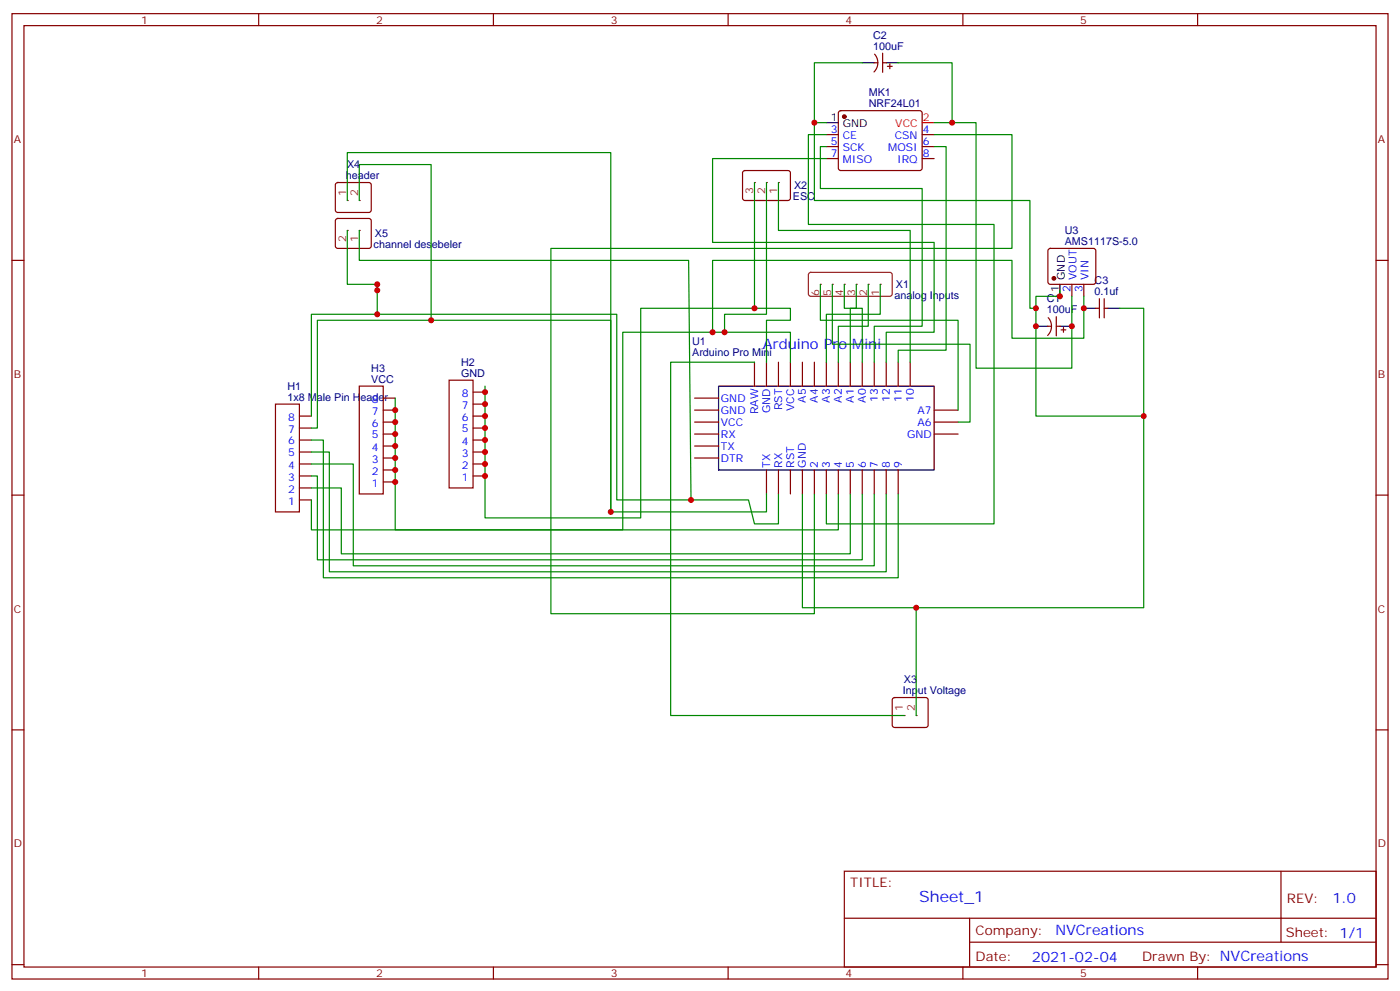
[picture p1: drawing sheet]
<svg xmlns="http://www.w3.org/2000/svg" width="412mm" height="292mm" viewBox="0 0 412 292" stroke-linecap="round" stroke-linejoin="round" font-family="sans-serif">
<g fill="none" stroke="#870000" stroke-width=".35">
<path d="M3.5 4h405.4v284.4h-405.4zM7.1 7.5h398.2v277.3h-398.2zM76.2 4v3.5M145.3 4v3.5M214.5 4v3.5M257.5 18.5h1.1M257.6 15.9a3.8 3.8 0 0 1-.1 5.3M260 15.7v5.6M260 18.5h1.1M261.4 19.5h1.4M262.1 18.8v1.4M283.6 4v3.5"/>
<path d="M352.8 4v3.5M3.5 76.7h3.6M405.3 76.7h3.6M308.7 96.1h1M308.8 93.6a3.8 3.8 0 0 1-.2 5.2M311.1 93.3v5.6M311.1 96.1h1.1M312.6 97.2h1.4M313.3 96.4v1.5M322.8 90.8h1M323.8 88v5.6M325.3 88v5.6"/>
<path d="M325.3 90.8h1M81.1 119h7.1v31.8h-7.1zM105.8 113.7h7.1v31.8h-7.1zM112.9 117.3h3.5M132.3 112h7v31.7h-7zM139.3 119h3.6M139.3 115.5h3.6M204.6 117.3h7.1M222.2 106.7v7M225.8 106.7v7M229.3 106.7v7M232.8 106.7v7"/>
<path d="M236.4 106.7v7M239.9 106.7v7M243.4 106.7v7M246.9 106.7v7M250.5 106.7v7M254 106.7v7M257.5 106.7v7M261.1 106.7v7M264.6 106.7v7M268.1 106.7v7M88.2 136.7h3.5M88.2 133.1h3.5"/>
<path d="M88.2 129.6h3.5M88.2 126.1h3.5M88.2 122.6h3.5M112.9 134.9h3.5M112.9 131.4h3.5M112.9 127.8h3.5M112.9 124.3h3.5M112.9 120.8h3.5M112.9 138.4h3.5M139.3 136.7h3.6M139.3 133.1h3.6M139.3 129.6h3.6"/>
<path d="M139.3 126.1h3.6M139.3 122.6h3.6M204.6 134.9h7.1M204.6 131.4h7.1M204.6 127.8h7.1M204.6 124.3h7.1M204.6 120.8h7.1M225.8 138.4v7.1M229.3 138.4v7.1M232.8 138.4v7.1M236.4 138.4v7.1M239.9 138.4v7.1"/>
<path d="M243.4 138.4v7.1M246.9 138.4v7.1M250.5 138.4v7.1M254 138.4v7.1M257.5 138.4v7.1M261.1 138.4v7.1M264.6 138.4v7.1M275.2 127.8h7M275.2 124.3h7M275.2 120.8h7M3.5 145.8h3.6M88.2 147.2h3.5"/>
<path d="M88.2 143.7h3.5M88.2 140.2h3.5M112.9 142h3.5M139.3 140.2h3.6M405.3 145.8h3.6M3.5 215h3.6M405.3 215h3.6M248.7 256.6h156.6v28.2h-156.6zM377.3 256.6v20.9M248.7 270.5h156.5M285.6 277.5h119.6M285.6 270.5v14.1"/>
<path d="M3.5 284.1h3.6M76.2 284.8v3.6M145.3 284.8v3.6M214.5 284.8v3.6M283.6 284.8v3.6M352.8 284.8v3.6M405.3 284.1h3.6"/>
</g>
<path d="M254 18.5h3.5M261.1 18.5h3.5M305.2 96.1h3.5M312.2 96.1h3.5M319.3 90.8h3.5M326.3 90.8h3.5M211.7 113.7h63.5v24.7h-63.5z" fill="none" stroke="#000" stroke-width=".35"/>
<path d="M238.4 80.4l.4-.2 23.6 .1 .4 .6v5.9l-.7 .5-23.5-.1-.5-.6v-5.7z" fill="none" stroke="#8c2424" stroke-width=".35"/>
<g fill="#8c2424">
<circle cx="259.3" cy="83.7" r=".18"/>
<circle cx="255.8" cy="83.7" r=".18"/>
<circle cx="252.2" cy="83.7" r=".18"/>
<circle cx="248.7" cy="83.7" r=".18"/>
<circle cx="245.2" cy="83.7" r=".18"/>
<circle cx="241.7" cy="83.7" r=".18"/>
<circle cx="229.3" cy="53.8" r=".18"/>
<circle cx="225.8" cy="53.8" r=".18"/>
<circle cx="222.2" cy="53.8" r=".18"/>
</g>
<path d="M219 50.4l.4-.2 13 .1 .4 .6v7.7l-.7 .5-12.9-.1-.5-.7v-7.4z" fill="none" stroke="#870000" stroke-width=".35"/>
<g fill="#8c2424">
<circle cx="266.3" cy="210.7" r=".18"/>
<circle cx="269.9" cy="210.7" r=".18"/>
</g>
<path d="M263.1 205.7l.4-.2h9.2l.5 .2 .2 .5v7.4l-.2 .5-.5 .2h-9.2l-.5-.3-.2-.4v-7.4z" fill="none" stroke="#870000" stroke-width=".35"/>
<g fill="#8c2424">
<circle cx="102.3" cy="59.1" r=".18"/>
<circle cx="105.8" cy="59.1" r=".18"/>
</g>
<path d="M99 54l.5-.2h9.2l.5 .2 .2 .5v7.4l-.3 .5-.4 .2h-9.2l-.5-.3-.2-.4v-7.4z" fill="none" stroke="#870000" stroke-width=".35"/>
<g fill="#8c2424">
<circle cx="105.8" cy="67.9" r=".18"/>
<circle cx="102.3" cy="67.9" r=".18"/>
</g>
<path d="M243.4 39.7h3.5M247.2 32.8l.4-.2h23.3l.5 .2 .2 .5v16.5l-.7 .4h-23.5l-.5-.7v-16.2zM271.6 39.7h3.6M243.4 46.7h3.5M243.4 43.2h3.5M271.6 46.7h3.6M271.6 43.2h3.6M99 64.6l.5-.3h9.2l.5 .3 .2 .5v7.4l-.3 .5-.4 .2h-9.2l-.5-.3-.2-.4v-7.4zM308.9 73.4l.5-.2h12.7l.5 .2 .2 .5-.1 9.4-.6 .4h-13l-.4-.7v-9.1zM315.7 83.7v3.6M319.3 83.7v3.6" fill="none" stroke="#870000" stroke-width=".35"/>
<g fill="#870000" stroke="#870000" stroke-width=".35">
<circle cx="248.7" cy="34.4" r=".53"/>
<circle cx="310.4" cy="82" r=".53"/>
</g>
<path d="M243.4 36.1h3.5M312.2 83.7v3.6" fill="none" stroke="#000" stroke-width=".35"/>
<path d="M271.6 36.1h3.6" fill="none" stroke="#f00" stroke-width=".35"/>
<g fill="none" stroke="#008700" stroke-width=".35">
<path d="M254 18.5h-14.1v17.6M264.6 18.5h15.9v17.6M243.4 36.1h-3.5v23h63.5v31.7h1.8M243.4 39.7h-5.3v26.4h54.7v88.2h-49.4v-8.8M275.2 36.1h12.3v72.3h28.2v-21.1M275.2 39.7h22.9v33.5h-135.8v107.6h77.6v-35.3M102.3 59.1v-14.2h77.6v105.9M105.8 59.1v-10.6h21.2v45.8M222.2 53.8v37M225.8 53.8v38.8h-12.4v5.3M229.3 53.8v14.1h38.8v38.8M243.4 43.2h-1.7v12.3h29.9v40.6h-14.1v10.6"/>
<path d="M243.4 46.7h-33.5v24.7h65.3v26.5h-14.1v8.8M275.2 43.2h3.5v60h-14.1v3.5M102.3 67.9v15.8h8.8v1.8M105.8 67.9v8.8h97l.8 70.5M111.1 83.7v8.9M241.7 83.7v10.6h40.5v26.5M245.2 83.7v17.7h40.6v22.9h-3.6M248.7 83.7v7.1h5.3v15.9M252.2 83.7v7.1h-1.7v15.9M255.8 83.7v12.4h-8.9v10.6M259.3 83.7v8.9h-15.9v14.1M312.2 85.5v1.8h-7v35.3h31.7"/>
<path d="M319.3 87.3v12.3h-21.2v-22.9h-88.2v21.2M329.8 90.8h7.1v88.2h-100.5v-33.5M222.2 106.7h-24.6v104h68.7M225.8 106.7v-12.4h7v-3.5h-44.1v61.7h-45.8v-38.8M232.8 106.7v-8.8h-49.4v58.2h-67v-38.8M91.7 136.7h12.4v30h153.4v-21.2M91.7 133.1h5.3v35.3h164.1v-22.9M91.7 129.6h3.5v40.6h169.4v-24.7M91.7 126.1h1.8v-31.8h86.4v56.5h45.9v-5.3M91.7 122.6v-30h90v54.6h38.8l1.7 7.1h7.1v-8.8M91.7 143.7h8.8v19.4h150v-17.6M91.7 140.2h1.8v24.7h160.5v-19.4"/>
<path d="M246.9 145.5v10.6h-155.2v-8.9M269.9 179v31.7"/>
</g>
<g fill="#c00">
<circle cx="142.9" cy="140.2" r=".88"/>
<circle cx="142.9" cy="136.7" r=".88"/>
<circle cx="142.9" cy="133.1" r=".88"/>
<circle cx="142.9" cy="129.6" r=".88"/>
<circle cx="142.9" cy="126.1" r=".88"/>
<circle cx="142.9" cy="122.6" r=".88"/>
<circle cx="142.9" cy="119" r=".88"/>
<circle cx="142.9" cy="115.5" r=".88"/>
<circle cx="116.4" cy="142" r=".88"/>
<circle cx="116.4" cy="138.4" r=".88"/>
<circle cx="116.4" cy="134.9" r=".88"/>
<circle cx="116.4" cy="131.4" r=".88"/>
<circle cx="116.4" cy="127.8" r=".88"/>
<circle cx="116.4" cy="124.3" r=".88"/>
<circle cx="116.4" cy="120.8" r=".88"/>
<circle cx="209.9" cy="97.9" r=".88"/>
<circle cx="319.3" cy="90.8" r=".88"/>
<circle cx="312.2" cy="87.3" r=".88"/>
<circle cx="315.7" cy="96.1" r=".88"/>
<circle cx="336.9" cy="122.6" r=".88"/>
<circle cx="305.2" cy="96.1" r=".88"/>
<circle cx="305.2" cy="90.8" r=".88"/>
<circle cx="280.5" cy="36.1" r=".88"/>
<circle cx="239.9" cy="36.1" r=".88"/>
<circle cx="269.9" cy="179" r=".88"/>
<circle cx="111.1" cy="92.6" r=".88"/>
<circle cx="111.1" cy="83.7" r=".88"/>
<circle cx="111.1" cy="85.5" r=".88"/>
<circle cx="203.6" cy="147.2" r=".88"/>
<circle cx="127" cy="94.3" r=".88"/>
<circle cx="179.9" cy="150.8" r=".88"/>
<circle cx="213.4" cy="97.9" r=".88"/>
<circle cx="222.3" cy="90.8" r=".88"/>
</g>
<text font-size="4.6" fill="#00f" x="270.8" y="265.6">Sheet_1</text>
<g font-size="4.2" fill="#00f">
<text x="224.7" y="102.8">Arduino Pro Mini</text>
<text x="392.5" y="265.9">1.0</text>
<text x="310.9" y="275.4">NVCreations</text>
<text x="304" y="283.2">2021-02-04</text>
</g>
<g font-size="3.9" fill="#800">
<text x="250.5" y="261.2">TITLE:</text>
<text x="379.1" y="265.9">REV:</text>
<text x="287.4" y="275.4">Company:</text>
<text x="378.7" y="276">Sheet: 1/1</text>
<text x="287.4" y="283.1">Date:</text>
<text x="336.4" y="283.2">Drawn By: NVCreations</text>
</g>
<g font-size="3.2" fill="#800">
<text x="41.6" y="7">1</text>
<text x="110.8" y="7">2</text>
<text x="179.9" y="7">3</text>
<text x="249.1" y="7">4</text>
<text x="318.2" y="7">5</text>
<text x="4.1" y="42.1">A</text>
<text x="405.9" y="42.1">A</text>
<text x="4.1" y="111.3">B</text>
<text x="405.9" y="111.3">B</text>
<text x="4.1" y="180.4">C</text>
<text x="405.9" y="180.4">C</text>
<text x="4.1" y="249.6">D</text>
<text x="405.9" y="249.6">D</text>
<text x="41.6" y="287.8">1</text>
<text x="110.8" y="287.8">2</text>
<text x="179.9" y="287.8">3</text>
<text x="249.1" y="287.8">4</text>
<text x="318.2" y="287.8">5</text>
</g>
<g font-size="3.2" fill="#000080">
<text x="257.2" y="11.4">C2</text>
<text x="257.2" y="14.6">100uF</text>
<text x="255.9" y="28.4">MK1</text>
<text x="255.9" y="31.5">NRF24L01</text>
<text x="101.9" y="52.7">header</text>
<text x="102.2" y="49.5">X4</text>
<text x="233.5" y="58.9">ESC</text>
<text x="233.9" y="55.7">X2</text>
<text x="110.4" y="69.8">X5</text>
<text x="313.6" y="68.9">U3</text>
<text x="110.1" y="73">channel desebeler</text>
<text x="313.6" y="72.1">AMS1117S-5.0</text>
<text x="322.4" y="83.7">C3</text>
<text x="263.5" y="88">analog Inputs</text>
<text x="263.9" y="84.8">X1</text>
<text x="308.3" y="89">C1</text>
<text x="322.4" y="86.9">0.1uf</text>
<text x="308.3" y="92.2">100uF</text>
<text x="203.9" y="101.7">U1</text>
<text x="135.8" y="107.7">H2</text>
<text x="203.9" y="104.9">Arduino Pro Mini</text>
<text x="109.4" y="112.7">VCC</text>
<text x="109.4" y="109.5">H3</text>
<text x="135.8" y="110.9">GND</text>
<text x="84.7" y="118">1x8 Male Pin Header</text>
<text x="84.7" y="114.8">H1</text>
<text x="266.3" y="201.2">X3</text>
<text x="265.9" y="204.4">Input Voltage</text>
</g>
<g font-size="3.2">
<text x="244.8" y="35.8">1</text>
<text x="248.2" y="37.5">GND</text>
<text x="313.6" y="82.4" transform="rotate(-90 313.6 82.4)">GND</text>
<text x="311.9" y="85.9" transform="rotate(-90 311.9 85.9)">1</text>
</g>
<g font-size="3.2" fill="#f00">
<text x="271.8" y="35.8">2</text>
<text x="263.7" y="37.5">VCC</text>
</g>
<g font-size="3.2" fill="#00f">
<text x="244.8" y="39.3">3</text>
<text x="248.2" y="41.1">CE</text>
<text x="263.6" y="41.1">CSN</text>
<text x="271.8" y="39.3">4</text>
<text x="244.8" y="42.8">5</text>
<text x="244.8" y="46.4">7</text>
<text x="248.2" y="44.6">SCK</text>
<text x="261.7" y="44.6">MOSI</text>
<text x="271.8" y="46.4">8</text>
<text x="271.8" y="42.8">6</text>
<text x="248.2" y="48.1">MISO</text>
<text x="264.3" y="48.1">IRQ</text>
<text x="317.1" y="82.4" transform="rotate(-90 317.1 82.4)">VOUT</text>
<text x="320.7" y="82.4" transform="rotate(-90 320.7 82.4)">VIN</text>
<text x="315.4" y="85.9" transform="rotate(-90 315.4 85.9)">2</text>
<text x="318.9" y="85.9" transform="rotate(-90 318.9 85.9)">3</text>
<text x="109.6" y="118.7">8</text>
<text x="136" y="116.9">8</text>
<text x="212.4" y="118.3">GND</text>
<text x="237.4" y="118.6" transform="rotate(-90 237.4 118.6)">A5</text>
<text x="240.9" y="118.6" transform="rotate(-90 240.9 118.6)">A4</text>
<text x="244.5" y="118.6" transform="rotate(-90 244.5 118.6)">A3</text>
<text x="248" y="118.6" transform="rotate(-90 248 118.6)">A2</text>
<text x="251.5" y="118.6" transform="rotate(-90 251.5 118.6)">A1</text>
<text x="255.1" y="118.6" transform="rotate(-90 255.1 118.6)">A0</text>
<text x="258.6" y="118.5" transform="rotate(-90 258.6 118.5)">13</text>
<text x="262.1" y="118.5" transform="rotate(-90 262.1 118.5)">12</text>
<text x="265.6" y="118.5" transform="rotate(-90 265.6 118.5)">11</text>
<text x="269.2" y="118.5" transform="rotate(-90 269.2 118.5)">10</text>
<text x="84.9" y="124">8</text>
<text x="109.6" y="125.6">6</text>
<text x="109.6" y="122.2">7</text>
<text x="136" y="123.9">6</text>
<text x="136" y="120.4">7</text>
<text x="212.4" y="125.4">VCC</text>
<text x="212.4" y="121.8">GND</text>
<text x="223.3" y="122" transform="rotate(-90 223.3 122)">RAW</text>
<text x="226.8" y="121.7" transform="rotate(-90 226.8 121.7)">GND</text>
<text x="230.4" y="120.8" transform="rotate(-90 230.4 120.8)">RST</text>
<text x="233.9" y="121" transform="rotate(-90 233.9 121)">VCC</text>
<text x="270.3" y="121.8">A7</text>
<text x="270.3" y="125.4">A6</text>
<text x="84.9" y="130.9">6</text>
<text x="84.9" y="127.4">7</text>
<text x="109.6" y="129.1">5</text>
<text x="136" y="131.2">4</text>
<text x="136" y="127.3">5</text>
<text x="212.4" y="128.9">RX</text>
<text x="267.2" y="128.9">GND</text>
<text x="84.9" y="134.4">5</text>
<text x="109.6" y="136.4">3</text>
<text x="109.6" y="132.9">4</text>
<text x="136" y="134.7">3</text>
<text x="212.4" y="136">DTR</text>
<text x="212.4" y="132.4">TX</text>
<text x="226.8" y="137.7" transform="rotate(-90 226.8 137.7)">TX</text>
<text x="230.4" y="137.7" transform="rotate(-90 230.4 137.7)">RX</text>
<text x="233.9" y="137.7" transform="rotate(-90 233.9 137.7)">RST</text>
<text x="237.4" y="137.7" transform="rotate(-90 237.4 137.7)">GND</text>
<text x="240.9" y="137.7" transform="rotate(-90 240.9 137.7)">2</text>
<text x="244.5" y="137.7" transform="rotate(-90 244.5 137.7)">3</text>
<text x="248" y="137.7" transform="rotate(-90 248 137.7)">4</text>
<text x="251.5" y="137.7" transform="rotate(-90 251.5 137.7)">5</text>
<text x="255.1" y="137.7" transform="rotate(-90 255.1 137.7)">6</text>
<text x="258.6" y="137.7" transform="rotate(-90 258.6 137.7)">7</text>
<text x="262.1" y="137.7" transform="rotate(-90 262.1 137.7)">8</text>
<text x="265.6" y="137.7" transform="rotate(-90 265.6 137.7)">9</text>
<text x="84.9" y="141.7">3</text>
<text x="84.9" y="138.2">4</text>
<text x="109.6" y="143.4">1</text>
<text x="109.6" y="139.9">2</text>
<text x="136" y="141.6">1</text>
<text x="136" y="138.1">2</text>
<text x="84.9" y="148.7">1</text>
<text x="84.9" y="145.2">2</text>
</g>
<g font-size="3.2" fill="#8d2323">
<text x="102" y="57.7" transform="rotate(-90 102 57.7)">1</text>
<text x="105.5" y="57.7" transform="rotate(-90 105.5 57.7)">2</text>
<text x="221.9" y="57.1" transform="rotate(-90 221.9 57.1)">3</text>
<text x="225.4" y="57.1" transform="rotate(-90 225.4 57.1)">2</text>
<text x="229" y="57.1" transform="rotate(-90 229 57.1)">1</text>
<text x="102" y="71.2" transform="rotate(-90 102 71.2)">2</text>
<text x="105.5" y="71.2" transform="rotate(-90 105.5 71.2)">1</text>
<text x="241.3" y="87.1" transform="rotate(-90 241.3 87.1)">6</text>
<text x="244.8" y="87.1" transform="rotate(-90 244.8 87.1)">5</text>
<text x="248.4" y="87.1" transform="rotate(-90 248.4 87.1)">4</text>
<text x="251.9" y="87.1" transform="rotate(-90 251.9 87.1)">3</text>
<text x="255.4" y="87.1" transform="rotate(-90 255.4 87.1)">2</text>
<text x="258.9" y="87.1" transform="rotate(-90 258.9 87.1)">1</text>
<text x="266" y="209.4" transform="rotate(-90 266 209.4)">1</text>
<text x="269.5" y="209.4" transform="rotate(-90 269.5 209.4)">2</text>
</g>
</svg>
